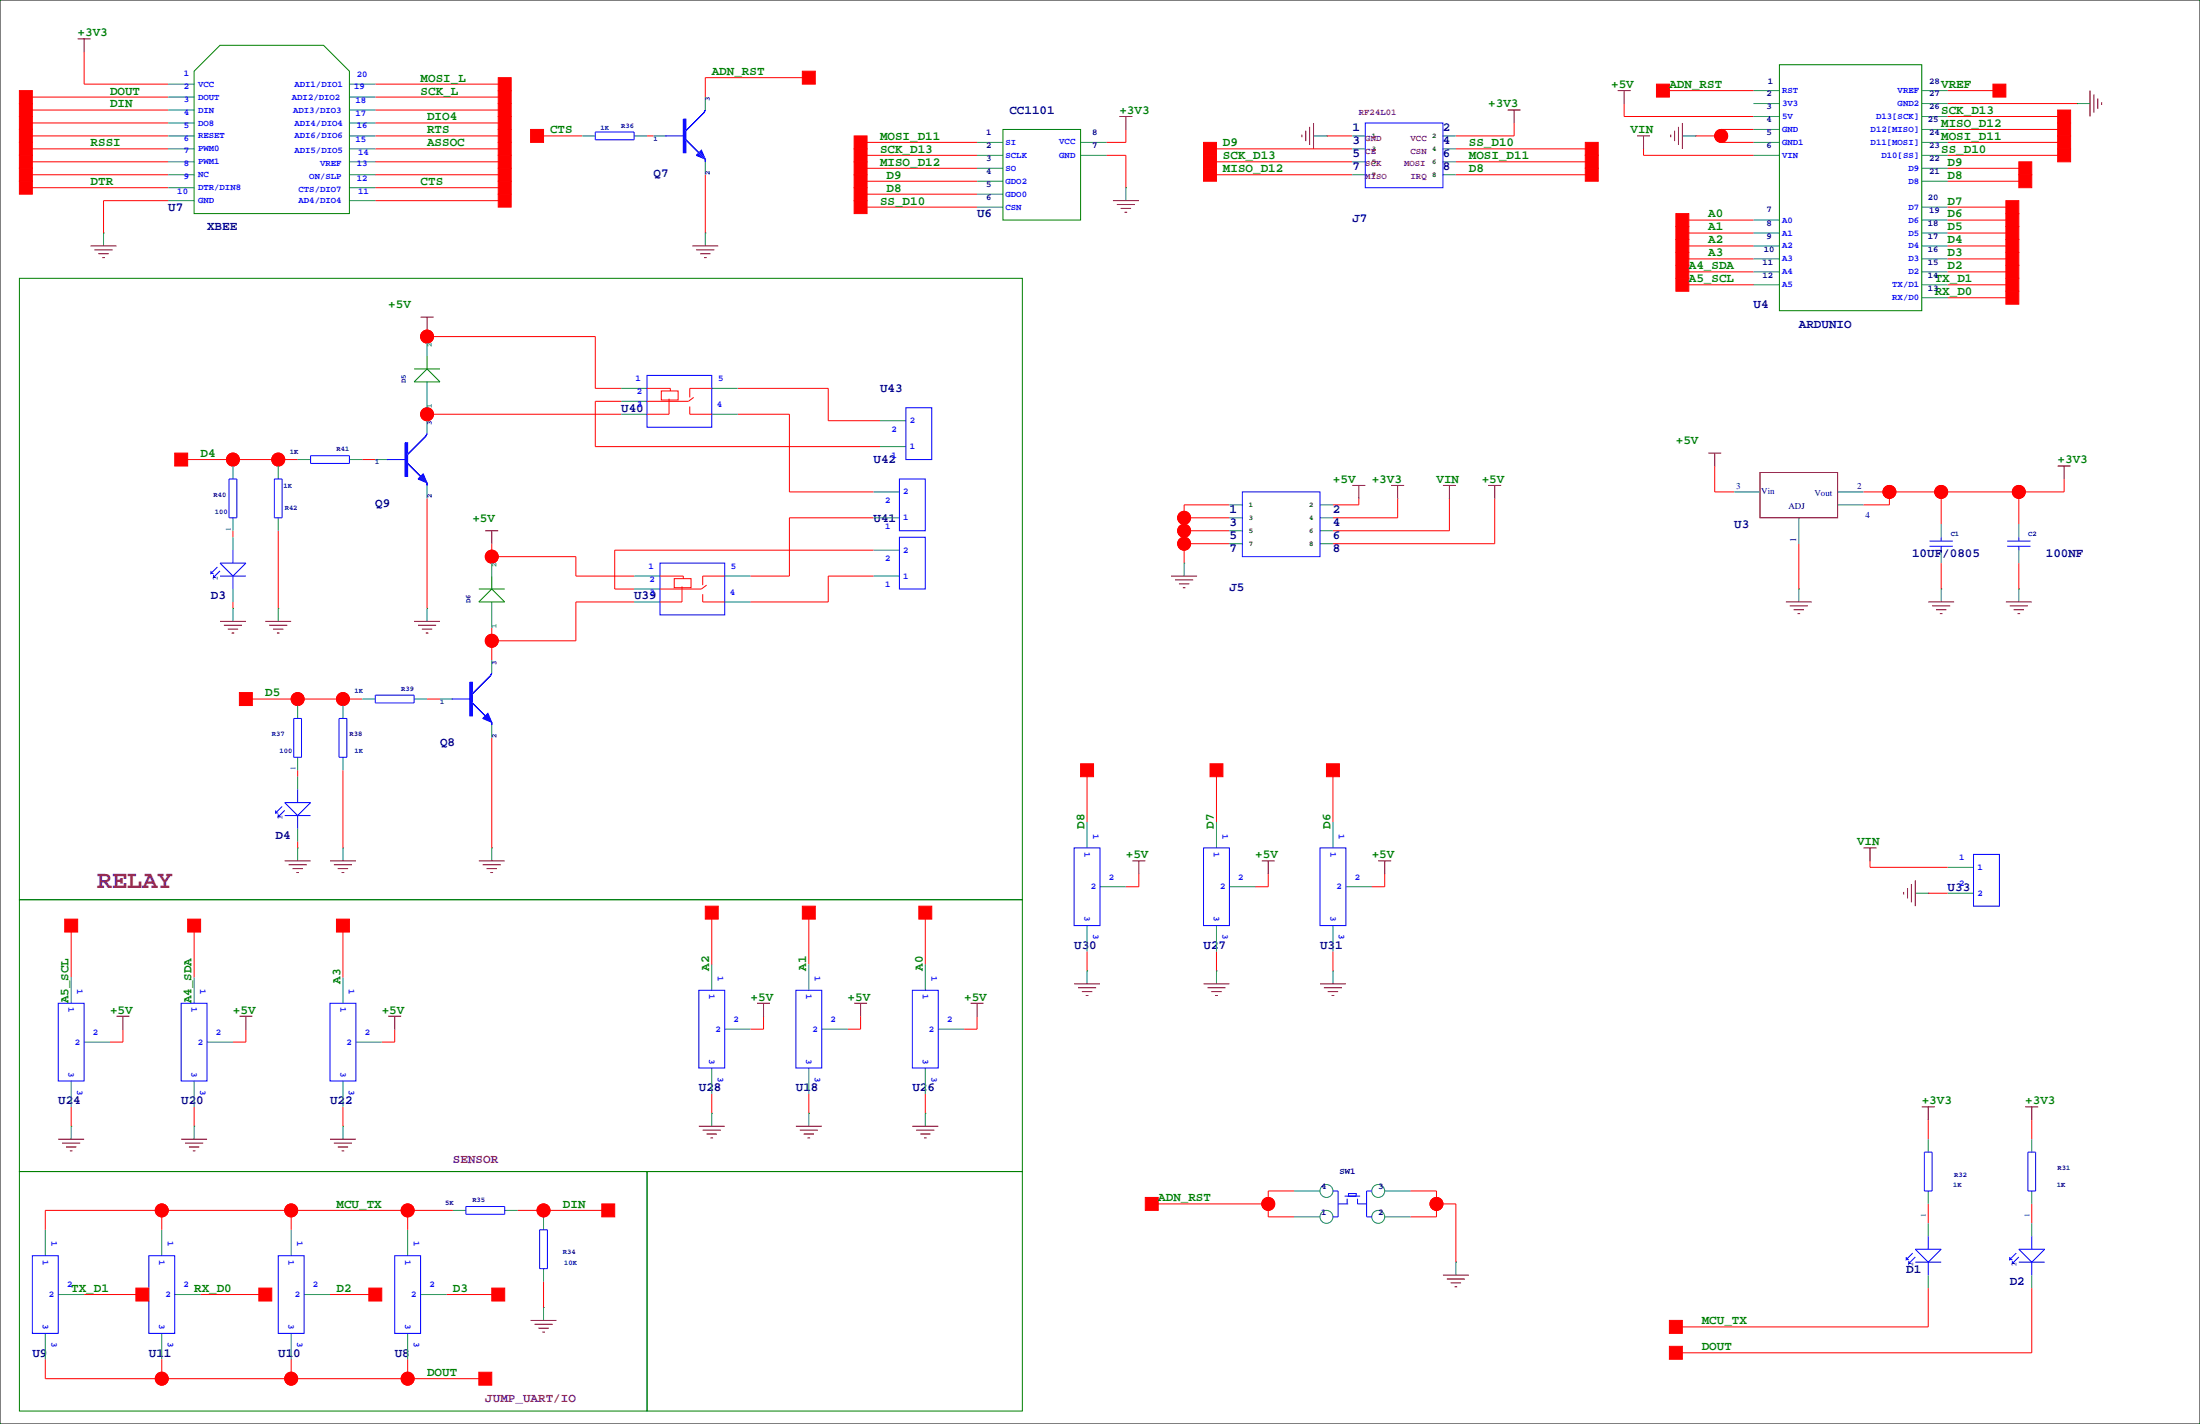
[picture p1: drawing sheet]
<svg xmlns="http://www.w3.org/2000/svg" width="432mm" height="279mm" viewBox="0 0 432 279" stroke-linecap="round" stroke-linejoin="round" font-family="sans-serif">
<path d="M0 0h431.8v279.4h-431.8z" fill="none" stroke="#000" stroke-width=".2"/>
<g fill="none" stroke="#008080" stroke-width=".2">
<path d="M16.5 10.2h.1M33 16.5h5.1M33 19.1h5.1M68.6 16.5h5.1M68.6 19.1h5.1M138.4 19.1v2.5M344.2 17.8h5M377.2 17.8h5.1M33 26.7h5.1M33 21.6h5.1M33 24.1h5.1M33 29.2h5.1"/>
<path d="M33 31.8h5.1M33 34.3h5.1M33 36.8h5.1M33 39.4h5.1M68.6 26.7h5.1M68.6 21.6h5.1M68.6 24.1h5.1M68.6 29.2h5.1M68.6 31.8h5.1M68.6 34.3h5.1M68.6 36.8h5.1M68.6 39.4h5.1"/>
<path d="M114.3 26.7h2.5M124.5 26.7h2.5M128.3 26.7h2.5M138.4 31.8v2.5M191.8 27.9h5M191.8 30.5h5M191.8 33h5M191.8 35.6h5M191.8 38.1h5M212.1 27.9h5.1M212.1 30.5h5.1M221 25.4h.1"/>
<path d="M221 36.8v2.6M257.8 26.7h2.5M265.4 26.7h2.6M265.4 29.2h2.6M265.4 31.8h2.6M265.4 34.3h2.6M283.2 26.7h2.6M283.2 29.2h2.6M283.2 31.8h2.6M283.2 34.3h2.6M297.2 24.1h.1M318.8 20.3h.1"/>
<path d="M322.6 29.2h.1M330.2 26.7h2.5M344.2 27.9h5M344.2 30.5h5M344.2 20.3h5M344.2 22.9h5M344.2 25.4h5M377.2 27.9h5.1M377.2 30.5h5.1M377.2 33h5.1M377.2 35.6h5.1M377.2 20.3h5.1"/>
<path d="M377.2 22.9h5.1M377.2 25.4h5.1M407.7 20.3h2.5M20.3 45.7v2.6M138.4 45.7v2.6M191.8 40.6h5M344.2 43.2h5M344.2 45.7h5M344.2 48.3h5M344.2 50.8h5M344.2 53.3h5M344.2 55.9h5"/>
<path d="M377.2 40.6h5.1M377.2 43.2h5.1M377.2 45.7h5.1M377.2 48.3h5.1M377.2 50.8h5.1M377.2 53.3h5.1M377.2 55.9h5.1M377.2 58.4h5.1M83.8 64.8h.1M83.8 67.3v2.5M83.8 74.9v5.1M121.9 76.2h5.1"/>
<path d="M121.9 78.7h5.1M139.7 76.2h5.1M45.7 91.4v2.6M54.6 91.4v2.6M58.4 90.2h2.6M68.6 90.2h2.5M73.7 90.2h2.5M83.8 82.5v2.6M83.8 95.2v2.6M121.9 81.3h5.1M139.7 81.3h5.1M171.4 96.5h5.1"/>
<path d="M172.7 87.6h5.1M172.7 82.5h5.1M241.3 99.1h2.5M259.1 99.1h2.5M266.7 97.8h.1M274.3 97.8h.1M284.5 97.8h.1M293.4 97.8h.1M336.6 91.4h.1M340.4 96.5h5M360.7 96.5h5.1M360.7 99.1h5.1"/>
<path d="M405.1 94h.1M45.7 101.6v2.5M45.7 105.4v2.5M45.7 115.6v2.5M45.7 119.4v2.5M54.6 101.6v2.5M54.6 119.4v2.5M83.8 119.4v2.5M96.5 110.5v2.5M96.5 118.1v5.1M124.5 113h5M124.5 115.6h5"/>
<path d="M124.5 118.1h5M142.2 113h5.1M142.2 118.1h5.1M171.4 113h5.1M171.4 107.9h5.1M171.4 101.6h5.1M232.4 110.5v2.5M241.3 101.6h2.5M241.3 104.1h2.5M241.3 106.7h2.5M259.1 101.6h2.5M259.1 104.1h2.5"/>
<path d="M259.1 106.7h2.5M353.1 101.6v5.1M353.1 115.6v2.5M381 102.9v2.5M381 107.9v2.6M381 115.6v2.5M396.2 102.9v2.5M396.2 107.9v2.6M396.2 115.6v2.5M58.4 138.4v2.6M67.3 138.4v2.6M71.1 137.2h2.6"/>
<path d="M81.3 137.2h2.5M86.4 137.2h2.5M96.5 129.5v2.6M58.4 148.6v2.5M58.4 152.4v2.5M67.3 148.6v2.5M96.5 142.2v2.6M58.4 162.6v2.5M58.4 166.4v2.5M67.3 166.4v2.5M96.5 166.4v2.5M213.4 161.3v5.1"/>
<path d="M215.9 174h5.1M223.5 171.4h.1M238.8 161.3v5.1M241.3 174h5.1M248.9 171.4h.1M261.6 161.3v5.1M264.2 174h5M271.8 171.4h.1M367 168.9h.1M375.9 175.3h2.6M382.3 170.2h5M382.3 175.3h5"/>
<path d="M14 191.8v5M38.1 191.8v5M67.3 191.8v5M139.7 189.2v5.1M149.9 199.4h.1M158.7 189.2v5.1M168.9 199.4h.1M181.6 189.2v5.1M191.8 199.4h.1M213.4 181.6v5.1M213.4 190.5v2.5M238.8 181.6v5.1"/>
<path d="M238.8 190.5v2.5M261.6 181.6v5.1M261.6 190.5v2.5M14 212.1v5.1M16.5 204.5h5.1M24.1 201.9h.1M38.1 212.1v5.1M40.6 204.5h5.1M48.3 201.9h.1M67.3 212.1v5.1M69.8 204.5h5.1M77.5 201.9h.1"/>
<path d="M139.7 209.5v5.1M139.7 218.4v2.6M142.2 201.9h5.1M158.7 209.5v5.1M158.7 218.4v2.6M161.3 201.9h5.1M181.6 209.5v5.1M181.6 218.4v2.6M184.1 201.9h5.1M378.5 219.7h.1M398.8 219.7h.1M14 221v2.5"/>
<path d="M38.1 221v2.5M67.3 221v2.5M88.9 237.5h2.5M99.1 237.5h2.5M106.7 238.8v2.5M254 238.8h5.1M254 233.7h5.1M271.8 238.8h5.1M271.8 233.7h5.1M378.5 223.5v2.6M378.5 233.7v2.5M398.8 223.5v2.6"/>
<path d="M398.8 233.7v2.5M8.9 241.3v5.1M11.4 254h5.1M31.7 241.3v5.1M34.3 254h5.1M57.1 241.3v5.1M59.7 254h5.1M80 241.3v5.1M82.5 254h5.1M106.7 248.9v2.6M106.7 256.5v2.6M285.8 247.6v2.6"/>
<path d="M378.5 240v2.6M378.5 250.2v2.5M398.8 240v2.6M398.8 250.2v2.5M8.9 261.6v5.1M31.7 261.6v5.1M57.1 261.6v5.1M80 261.6v5.1"/>
<circle cx="96.5" cy="106.7" r="0"/>
<circle cx="260.3" cy="238.8" r="1.27"/>
<circle cx="260.3" cy="233.7" r="1.27"/>
<circle cx="270.5" cy="238.8" r="1.27"/>
<circle cx="270.5" cy="233.7" r="1.27"/>
</g>
<g fill="none" stroke="#800000" stroke-width=".2">
<path d="M15.2 7.6h2.6M16.5 7.6v2.6M317.5 17.8h2.5M318.8 17.8v2.5M410.2 17.8v5.1M411 18.5v3.6M411.7 19.3v2M218.4 39.4h5.1M219.7 22.9h2.5M221 22.9v2.5M255.5 26.4v.5M256.3 25.7v2"/>
<path d="M257 24.9v3.5M257.8 24.1v5.1M295.9 21.6h2.5M297.2 21.6v2.5M321.3 26.7h2.5M322.6 26.7v2.5M327.9 26.4v.5M328.7 25.7v2M329.4 24.9v3.5M330.2 24.1v5.1M412.5 20.1v.5M17.8 48.3h5.1"/>
<path d="M18.5 49h3.6M19.3 49.8h2M20.1 50.5h.5M135.9 48.3h5.1M136.7 49h3.5M137.4 49.8h2M138.2 50.5h.5M219.2 40.1h3.6M220 40.9h2M220.7 41.7h.5M82.5 62.2h2.6M83.8 62.2v2.6"/>
<path d="M265.4 95.2h2.6M266.7 95.2v2.6M273 95.2h2.6M274.3 95.2v2.6M283.2 95.2h2.6M284.5 95.2v2.6M292.1 95.2h2.5M293.4 95.2v2.6M335.3 88.9h2.5M336.5 88.9v2.5M345.4 92.7h15.3v8.9h-15.3zM403.9 91.4h2.5"/>
<path d="M405.1 91.4v2.6M95.2 104.1h2.6M96.5 104.1v2.6M229.9 113h5M230.6 113.8h3.6M231.4 114.6h2M232.2 115.3h.5M350.5 118.1h5.1M351.3 118.9h3.5M352 119.6h2.1M378.5 118.1h5M379.2 118.9h3.6"/>
<path d="M380 119.6h2M393.7 118.1h5.1M394.5 118.9h3.5M395.2 119.6h2.1M43.2 121.9h5.1M43.9 122.7h3.6M44.7 123.4h2M45.5 124.2h.5M52.1 121.9h5M52.8 122.7h3.6M53.6 123.4h2M54.4 124.2h.5"/>
<path d="M81.3 121.9h5.1M82 122.7h3.6M82.8 123.4h2M83.6 124.2h.5M352.8 120.4h.5M380.7 120.4h.6M396 120.4h.5M55.9 168.9h5.1M56.6 169.7h3.6M57.4 170.4h2M58.2 171.2h.5M64.8 168.9h5"/>
<path d="M65.5 169.7h3.6M66.3 170.4h2M67.1 171.2h.5M94 168.9h5.1M94.7 169.7h3.6M95.5 170.4h2M96.3 171.2h.5M222.2 168.9h2.6M223.5 168.9v2.5M247.6 168.9h2.6M248.9 168.9v2.5M270.5 168.9h2.5"/>
<path d="M271.8 168.9v2.5M365.8 166.4h2.5M367 166.4v2.5M373.6 175v.5M374.4 174.2v2.1M375.2 173.5v3.5M375.9 172.7v5.1M22.9 199.4h2.5M24.1 199.4v2.5M47 199.4h2.5M48.3 199.4v2.5M76.2 199.4h2.5"/>
<path d="M77.5 199.4v2.5M148.6 196.8h2.5M149.9 196.8v2.6M167.6 196.8h2.6M168.9 196.8v2.6M190.5 196.8h2.5M191.8 196.8v2.6M210.8 193h5.1M211.6 193.8h3.5M212.3 194.6h2.1M213.1 195.3h.5M236.2 193h5.1"/>
<path d="M237 193.8h3.5M237.7 194.6h2.1M238.5 195.3h.5M259.1 193h5.1M259.8 193.8h3.6M260.6 194.6h2M261.4 195.3h.5M377.2 217.2h2.5M378.5 217.2v2.5M397.5 217.2h2.5M398.8 217.2v2.5M11.4 223.5h5.1"/>
<path d="M12.2 224.3h3.5M13 225h2M13.7 225.8h.5M35.6 223.5h5M36.3 224.3h3.6M37.1 225h2M37.8 225.8h.6M64.8 223.5h5M65.5 224.3h3.6M66.3 225h2M67.1 225.8h.5M137.2 221h5"/>
<path d="M137.9 221.7h3.6M138.7 222.5h2M139.4 223.3h.6M156.2 221h5.1M157 221.7h3.5M157.7 222.5h2.1M158.5 223.3h.5M179.1 221h5M179.8 221.7h3.6M180.6 222.5h2M181.4 223.3h.5M104.1 259.1h5.1"/>
<path d="M104.9 259.8h3.6M283.2 250.2h5.1M284 251h3.5M284.7 251.7h2.1M285.5 252.5h.5M105.7 260.6h2M106.4 261.4h.5"/>
</g>
<g fill="none" stroke="#008000" stroke-width=".2">
<path d="M38.1 14l5.1-5.1h20.3l5.1 5.1v27.9h-30.5zM349.2 12.7h28v48.3h-28zM196.8 25.4h15.3v17.8h-15.3zM221 36.8h.1M260.3 26.7h.1M332.7 26.7h.1M407.7 20.3h.1M3.8 54.6h196.9v121.9h-196.9zM20.3 45.7h.1M138.4 45.7h.1M81.3 74.9l2.5-2.5 2.6 2.5zM81.3 72.4h5.1"/>
<path d="M83.8 69.8v2.6M45.7 119.4h.1M54.6 119.4h.1M83.8 119.4h.1M94 118.1l2.5-2.5 2.6 2.5zM94 115.6h5.1M96.5 113v2.6M232.4 110.5h.1M353.1 115.6h.1M381 115.6h.1M396.2 115.6h.1M3.8 176.5h196.9v53.4h-196.9z"/>
<path d="M58.4 166.4h.1M67.3 166.4h.1M96.5 166.4h.1M378.5 175.3h.1M213.4 190.5h.1M238.8 190.5h.1M261.6 190.5h.1M139.7 218.4h.1M158.7 218.4h.1M181.6 218.4h.1M3.8 229.9h123.2v47h-123.2zM14 221h.1"/>
<path d="M38.1 221h.1M67.3 221h.1M127 229.9h73.7v47h-73.7zM106.7 256.5h.1M285.8 247.6h.1"/>
</g>
<g fill="none" stroke="#f00" stroke-width=".2">
<path d="M5.1 19.1h27.9M16.5 10.2v6.3h16.5M73.7 19.1h25.4M73.7 16.5h25.4M158.7 15.2h-20.3v3.9M326.4 17.8h17.8M382.3 17.8h10.1M5.1 26.7h27.9M5.1 34.3h27.9M5.1 31.8h27.9M5.1 24.1h27.9M5.1 21.6h27.9"/>
<path d="M5.1 29.2h27.9M5.1 36.8h27.9M33 39.4h-12.7v6.3M73.7 26.7h25.4M73.7 34.3h25.4M73.7 31.8h25.4M73.7 24.1h25.4M73.7 39.4h25.4M73.7 21.6h25.4M73.7 29.2h25.4M73.7 36.8h25.4M105.4 26.7h8.9"/>
<path d="M127 26.7h1.3M138.4 34.3v11.4M168.9 30.5h22.9M168.9 27.9h22.9M168.9 33h22.9M168.9 38.1h22.9M168.9 35.6h22.9M217.2 30.5h3.8v6.3M221 25.4v2.5h-3.8M237.5 34.3h27.9M237.5 31.8h27.9M237.5 29.2h27.9"/>
<path d="M260.3 26.7h5.1M285.8 34.3h26.6M285.8 31.8h26.6M285.8 29.2h26.6M297.2 24.1v2.6h-11.4M318.8 20.3v2.6h25.4M322.6 29.2v1.3h21.6M332.7 26.7h5.1M344.2 25.4h-6.4v2.5h6.4M382.3 30.5h22.8M382.3 27.9h22.8M382.3 22.9h22.8"/>
<path d="M382.3 25.4h22.8M382.3 20.3h25.4M382.3 33h15.2M382.3 35.6h15.2M168.9 40.6h22.9M330.2 50.8h14M330.2 43.2h14M330.2 45.7h14M330.2 48.3h14M330.2 53.3h14M330.2 55.9h14M382.3 50.8h12.7"/>
<path d="M382.3 40.6h12.7M382.3 43.2h12.7M382.3 45.7h12.7M382.3 48.3h12.7M382.3 53.3h12.7M382.3 58.4h12.7M382.3 55.9h12.7M83.8 64.8v2.5M83.8 66h33v10.2h5.1M121.9 78.7h-5.1v8.9h55.9M127 76.2h4.6v.5M129.8 76.7h3.3v1.8h-3.3z"/>
<path d="M131.3 78.2v3.1h-4.3M135.4 79.8v1.5h4.3M136.1 78l-1 .7h-8.1M139.7 76.2h-4.3v1.8M144.8 76.2h17.8v6.3h10.1M35.6 90.2h22.8M45.7 90.2v1.2M54.6 90.2v1.2M71.1 90.2h2.6M83.8 80v2.5M83.8 97.8v21.6M83.8 81.3h38.1"/>
<path d="M144.8 81.3h10.1v15.2h16.5M241.3 99.1h-8.9v11.4M266.7 97.8v1.3h-5.1M274.3 97.8v3.8h-12.7M284.5 97.8v6.3h-22.9M293.4 97.8v8.9h-31.8M336.5 91.4v5.1h3.9M370.8 96.5v2.6h-5M381 96.5v6.4M396.2 96.5v6.4M405.1 94v2.5h-39.3M45.7 104.1v1.3"/>
<path d="M45.7 118.1v1.3M54.6 104.1v15.3M96.5 106.7v3.8M96.5 109.2h16.5v3.8h11.5M124.5 118.1h-11.5v7.6h-16.5M129.5 113h4.6v.5M132.3 113.5h3.3v1.8h-3.3zM133.9 115.1v3h-4.4M137.9 116.6v1.5h4.3M138.7 114.8l-1 .8h-8.2M142.2 113h-4.3v1.8M171.4 101.6h-16.5v11.4h-7.6"/>
<path d="M171.4 113h-8.8v5.1h-15.3M171.4 107.9h-50.8v7.7h3.9M232.4 101.6h8.9M232.4 106.7h8.9M232.4 104.1h8.9M353.1 106.7v8.9M381 110.5v5.1M396.2 110.5v5.1M48.3 137.2h22.8M58.4 137.2v1.2M67.3 137.2v1.2M83.8 137.2h2.6"/>
<path d="M96.5 123.2v6.3M58.4 151.1v1.3M67.3 151.1v15.3M96.5 144.8v21.6M213.4 151.1v10.2M238.8 151.1v10.2M261.6 151.1v10.2M58.4 165.1v1.3M139.7 179.1v10.1M158.7 179.1v10.1M181.6 179.1v10.1M223.5 171.4v2.6h-2.5"/>
<path d="M248.9 171.4v2.6h-2.5M271.8 171.4v2.6h-2.6M367 168.9v1.3h15.3M378.5 175.3h3.8M14 181.6v10.2M38.1 181.6v10.2M67.3 181.6v10.2M149.9 199.4v2.5h-2.6M168.9 199.4v2.5h-2.5M191.8 199.4v2.5h-2.6M213.4 186.7v3.8M238.8 186.7v3.8"/>
<path d="M261.6 186.7v3.8M14 217.2v3.8M24.1 201.9v2.6h-2.5M38.1 217.2v3.8M48.3 201.9v2.6h-2.6M67.3 217.2v3.8M77.5 201.9v2.6h-2.6M139.7 214.6v3.8M158.7 214.6v3.8M181.6 214.6v3.8M378.5 219.7v3.8M398.8 219.7v3.8"/>
<path d="M31.7 237.5v3.8M57.1 237.5v3.8M80 237.5v3.8M88.9 237.5h-80v3.8M101.6 237.5h17.8M106.7 237.5v1.3M226.1 236.2h22.8M254 233.7h-5.1v5.1h5.1M276.9 233.7h5v5.1h-5M281.9 236.2h3.9v11.4M378.5 236.2v3.8M398.8 236.2v3.8"/>
<path d="M16.5 254h11.4M39.4 254h12.7M64.8 254h8.9M87.6 254h10.2M106.7 251.5v5M378.5 252.7v7.6h-49.6M398.8 252.7v12.7h-69.9M8.9 266.7v3.8h86.3M31.7 266.7v3.8M57.1 266.7v3.8M80 266.7v3.8"/>
<circle cx="337.8" cy="26.7" r="1.27"/>
<circle cx="83.8" cy="66" r="1.27"/>
<circle cx="45.7" cy="90.2" r="1.27"/>
<circle cx="54.6" cy="90.2" r="1.27"/>
<circle cx="83.8" cy="81.3" r="1.27"/>
<circle cx="370.8" cy="96.5" r="1.27"/>
<circle cx="381" cy="96.5" r="1.27"/>
<circle cx="396.2" cy="96.5" r="1.27"/>
<circle cx="96.5" cy="109.2" r="1.27"/>
<circle cx="232.4" cy="106.7" r="1.27"/>
<circle cx="232.4" cy="101.6" r="1.27"/>
<circle cx="232.4" cy="104.1" r="1.27"/>
<circle cx="58.4" cy="137.2" r="1.27"/>
<circle cx="67.3" cy="137.2" r="1.27"/>
<circle cx="96.5" cy="125.7" r="1.27"/>
<circle cx="31.7" cy="237.5" r="1.27"/>
<circle cx="57.1" cy="237.5" r="1.27"/>
<circle cx="80" cy="237.5" r="1.27"/>
<circle cx="106.7" cy="237.5" r="1.27"/>
<circle cx="248.9" cy="236.2" r="1.27"/>
<circle cx="281.9" cy="236.2" r="1.27"/>
<circle cx="31.7" cy="270.5" r="1.27"/>
<circle cx="57.1" cy="270.5" r="1.27"/>
<circle cx="80" cy="270.5" r="1.27"/>
</g>
<g fill="#f00" stroke="#f00" stroke-width=".2">
<path d="M47 135.9h2.5v2.5h-2.5z" fill-rule="evenodd"/>
<path d="M34.3 88.9h2.5v2.5h-2.5z" fill-rule="evenodd"/>
<path d="M157.5 177.8h2.5v2.5h-2.5z" fill-rule="evenodd"/>
<path d="M180.3 177.8h2.6v2.5h-2.6z" fill-rule="evenodd"/>
<path d="M138.4 177.8h2.6v2.5h-2.6z" fill-rule="evenodd"/>
<path d="M12.7 180.3h2.5v2.6h-2.5z" fill-rule="evenodd"/>
<path d="M66 180.3h2.6v2.6h-2.6z" fill-rule="evenodd"/>
<path d="M96.5 252.7h2.6v2.6h-2.6z" fill-rule="evenodd"/>
<path d="M3.8 33h2.5v2.6h-2.5z" fill-rule="evenodd"/>
<path d="M3.8 30.5h2.5v2.5h-2.5z" fill-rule="evenodd"/>
<path d="M3.8 22.9h2.5v2.5h-2.5z" fill-rule="evenodd"/>
<path d="M97.8 30.5h2.5v2.5h-2.5z" fill-rule="evenodd"/>
<path d="M97.8 38.1h2.5v2.5h-2.5z" fill-rule="evenodd"/>
<path d="M391.2 16.5h2.5v2.6h-2.5z" fill-rule="evenodd"/>
<path d="M393.7 49.5h2.5v2.6h-2.5z" fill-rule="evenodd"/>
<path d="M393.7 39.4h2.5v2.5h-2.5z" fill-rule="evenodd"/>
<path d="M393.7 41.9h2.5v2.5h-2.5z" fill-rule="evenodd"/>
<path d="M393.7 44.4h2.5v2.6h-2.5z" fill-rule="evenodd"/>
<path d="M393.7 47h2.5v2.5h-2.5z" fill-rule="evenodd"/>
<path d="M97.8 17.8h2.5v2.5h-2.5z" fill-rule="evenodd"/>
<path d="M97.8 15.2h2.5v2.6h-2.5z" fill-rule="evenodd"/>
<path d="M327.7 259.1h2.5v2.5h-2.5z" fill-rule="evenodd"/>
<path d="M97.8 20.3h2.5v2.6h-2.5z" fill-rule="evenodd"/>
<path d="M327.7 264.2h2.5v2.5h-2.5z" fill-rule="evenodd"/>
<path d="M97.8 27.9h2.5v2.6h-2.5z" fill-rule="evenodd"/>
<path d="M3.8 27.9h2.5v2.6h-2.5z" fill-rule="evenodd"/>
<path d="M3.8 25.4h2.5v2.5h-2.5z" fill-rule="evenodd"/>
<path d="M224.8 234.9h2.5v2.6h-2.5z" fill-rule="evenodd"/>
<path d="M97.8 33h2.5v2.6h-2.5z" fill-rule="evenodd"/>
<path d="M97.8 35.6h2.5v2.5h-2.5z" fill-rule="evenodd"/>
<path d="M97.8 25.4h2.5v2.5h-2.5z" fill-rule="evenodd"/>
<path d="M3.8 35.6h2.5v2.5h-2.5z" fill-rule="evenodd"/>
<path d="M97.8 22.9h2.5v2.5h-2.5z" fill-rule="evenodd"/>
<path d="M3.8 17.8h2.5v2.5h-2.5z" fill-rule="evenodd"/>
<path d="M3.8 20.3h2.5v2.6h-2.5z" fill-rule="evenodd"/>
<path d="M393.7 52.1h2.5v2.5h-2.5z" fill-rule="evenodd"/>
<path d="M118.1 236.2h2.5v2.6h-2.5z" fill-rule="evenodd"/>
<path d="M325.1 16.5h2.6v2.6h-2.6z" fill-rule="evenodd"/>
<path d="M72.4 252.7h2.5v2.6h-2.5z" fill-rule="evenodd"/>
<path d="M94 269.2h2.5v2.6h-2.5z" fill-rule="evenodd"/>
<path d="M212.1 149.9h2.5v2.5h-2.5z" fill-rule="evenodd"/>
<path d="M260.3 149.9h2.6v2.5h-2.6z" fill-rule="evenodd"/>
<path d="M237.5 149.9h2.5v2.5h-2.5z" fill-rule="evenodd"/>
<path d="M157.5 14h2.5v2.5h-2.5z" fill-rule="evenodd"/>
<path d="M104.1 25.4h2.6v2.5h-2.6z" fill-rule="evenodd"/>
<path d="M328.9 49.5h2.6v2.6h-2.6z" fill-rule="evenodd"/>
<path d="M328.9 47h2.6v2.5h-2.6z" fill-rule="evenodd"/>
<path d="M328.9 44.4h2.6v2.6h-2.6z" fill-rule="evenodd"/>
<path d="M328.9 41.9h2.6v2.5h-2.6z" fill-rule="evenodd"/>
<path d="M393.7 57.2h2.5v2.5h-2.5z" fill-rule="evenodd"/>
<path d="M393.7 54.6h2.5v2.6h-2.5z" fill-rule="evenodd"/>
<path d="M26.7 252.7h2.5v2.6h-2.5z" fill-rule="evenodd"/>
<path d="M50.8 252.7h2.5v2.6h-2.5z" fill-rule="evenodd"/>
<path d="M36.8 180.3h2.6v2.6h-2.6z" fill-rule="evenodd"/>
<path d="M167.6 26.7h2.6v2.5h-2.6z" fill-rule="evenodd"/>
<path d="M167.6 31.8h2.6v2.5h-2.6z" fill-rule="evenodd"/>
<path d="M167.6 29.2h2.6v2.6h-2.6z" fill-rule="evenodd"/>
<path d="M167.6 39.4h2.6v2.5h-2.6z" fill-rule="evenodd"/>
<path d="M167.6 36.8h2.6v2.6h-2.6z" fill-rule="evenodd"/>
<path d="M167.6 34.3h2.6v2.5h-2.6z" fill-rule="evenodd"/>
<path d="M328.9 52.1h2.6v2.5h-2.6z" fill-rule="evenodd"/>
<path d="M328.9 54.6h2.6v2.6h-2.6z" fill-rule="evenodd"/>
<path d="M396.2 31.8h2.6v2.5h-2.6z" fill-rule="evenodd"/>
<path d="M396.2 34.3h2.6v2.5h-2.6z" fill-rule="evenodd"/>
<path d="M403.9 29.2h2.5v2.6h-2.5z" fill-rule="evenodd"/>
<path d="M403.9 26.7h2.5v2.5h-2.5z" fill-rule="evenodd"/>
<path d="M403.9 24.1h2.5v2.6h-2.5z" fill-rule="evenodd"/>
<path d="M403.9 21.6h2.5v2.5h-2.5z" fill-rule="evenodd"/>
<path d="M236.2 33h2.6v2.6h-2.6z" fill-rule="evenodd"/>
<path d="M236.2 30.5h2.6v2.5h-2.6z" fill-rule="evenodd"/>
<path d="M236.2 27.9h2.6v2.6h-2.6z" fill-rule="evenodd"/>
<path d="M311.1 27.9h2.6v2.6h-2.6z" fill-rule="evenodd"/>
<path d="M311.1 30.5h2.6v2.5h-2.6z" fill-rule="evenodd"/>
<path d="M311.1 33h2.6v2.6h-2.6z" fill-rule="evenodd"/>
<circle cx="58.4" cy="137.2" r="1.27"/>
<circle cx="67.3" cy="137.2" r="1.27"/>
<circle cx="54.6" cy="90.2" r="1.27"/>
<circle cx="45.7" cy="90.2" r="1.27"/>
<circle cx="396.2" cy="96.5" r="1.27"/>
<circle cx="381" cy="96.5" r="1.27"/>
<circle cx="370.8" cy="96.5" r="1.27"/>
<circle cx="337.8" cy="26.7" r="1.27"/>
<circle cx="232.4" cy="104.1" r="1.27"/>
<circle cx="232.4" cy="106.7" r="1.27"/>
<circle cx="232.4" cy="101.6" r="1.27"/>
<circle cx="248.9" cy="236.2" r="1.27"/>
<circle cx="281.9" cy="236.2" r="1.27"/>
<circle cx="106.7" cy="237.5" r="1.27"/>
<circle cx="80" cy="270.5" r="1.27"/>
<circle cx="57.1" cy="270.5" r="1.27"/>
<circle cx="31.7" cy="270.5" r="1.27"/>
<circle cx="80" cy="237.5" r="1.27"/>
<circle cx="57.1" cy="237.5" r="1.27"/>
<circle cx="31.7" cy="237.5" r="1.27"/>
<circle cx="96.5" cy="125.7" r="1.27"/>
<circle cx="96.5" cy="109.2" r="1.27"/>
<circle cx="83.8" cy="66" r="1.27"/>
<circle cx="83.8" cy="81.3" r="1.27"/>
</g>
<g fill="none" stroke="#00f" stroke-width=".2">
<path d="M116.8 25.9h7.7v1.5h-7.7zM130.6 26.7h3.5M134.6 25.7l3.6-3.6zM134.6 27.4l3.8 3.8zM138.4 31.2v.6zM138.4 21.6l-.2 .5zM268 24.1h15.2v12.7h-15.2zM127 73.7h12.7v10.1h-12.7zM45 94h1.5v7.6h-1.5zM53.8 94h1.6v7.6h-1.6zM61 89.4h7.6v1.5h-7.6zM75.9 90.2h3.6"/>
<path d="M80 89.2l3.6-3.6zM80 90.9l3.8 3.8zM83.8 94.7v.5zM83.8 85.1l-.2 .5zM176.5 94h5.1v10.1h-5.1zM177.8 80h5.1v10.2h-5.1zM243.8 96.5h15.3v12.7h-15.3zM41.4 112.5h.5M41.9 113.3h.5M42.7 111.3l-1.3 1.2v-.5M43.2 112l-1.3 1.3v-.5M43.2 110.5h5.1l-2.6 2.5z"/>
<path d="M43.2 113h5.1M45.7 107.9v2.6M45.7 113v2.6M129.5 110.5h12.7v10.2h-12.7zM176.5 105.4h5.1v10.2h-5.1zM378.7 106.2h4.6M378.7 107.2h4.6M381 105.4v.8M381 107.2v.7M394 106.2h4.5M394 107.2h4.5M396.2 105.4v.8"/>
<path d="M396.2 107.2v.7M73.7 136.4h7.6v1.5h-7.6zM88.6 137.2h3.6M92.7 137.9l3.8 3.8zM96.3 132.6l-3.6 3.5zM96.5 132.1l-.2 .5zM54.1 159.5h.5M55.4 158.2l-1.3 1.3v-.5M55.9 159l-1.3 1.3v-.5M55.9 157.5h5.1l-2.6 2.5zM57.7 141h1.5v7.6h-1.5zM58.4 154.9v2.6"/>
<path d="M66.5 141h1.6v7.6h-1.6zM96.5 141.7v.5zM54.6 160.3h.5M55.9 160h5.1M58.4 160v2.6M210.8 166.4h5.1v15.2h-5.1zM236.2 166.4h5.1v15.2h-5.1zM259.1 166.4h5.1v15.2h-5.1zM387.3 167.6h5.1v10.2h-5.1zM11.4 196.8h5.1v15.3h-5.1zM35.6 196.8h5v15.3h-5zM64.8 196.8h5v15.3h-5z"/>
<path d="M137.2 194.3h5v15.2h-5zM156.2 194.3h5.1v15.2h-5.1zM179.1 194.3h5v15.2h-5zM91.4 236.7h7.7v1.6h-7.7zM261.6 233.7h1v5.1h-1M262.6 236.2h1.8M263.9 234.7h3.1M264.4 236.2h.1M264.4 235.2v1M264.7 234.2h1.5v.5h-1.5zM266.4 235.2v1h1.8M269.2 233.7h-1v5.1h1"/>
<path d="M377.7 226.1h1.5v7.6h-1.5zM398 226.1h1.5v7.6h-1.5zM6.3 246.4h5.1v15.2h-5.1zM29.2 246.4h5.1v15.2h-5.1zM54.6 246.4h5.1v15.2h-5.1zM77.5 246.4h5v15.2h-5zM105.9 241.3h1.5v7.6h-1.5zM374.1 247.1h.5M374.6 247.9h.6M375.4 245.9l-1.3 1.2v-.5M375.9 246.6l-1.3 1.3v-.5M375.9 245.1h5.1l-2.5 2.5z"/>
<path d="M375.9 247.6h5.1M378.5 242.6v2.5M378.5 247.6v2.6M394.5 247.1h.5M395 247.9h.5M395.7 245.9l-1.2 1.2v-.5M396.2 246.6l-1.2 1.3v-.5M396.2 245.1h5.1l-2.5 2.5zM396.2 247.6h5.1M398.8 242.6v2.5M398.8 247.6v2.6"/>
</g>
<g fill="#00f" stroke="#00f" stroke-width=".2">
<path d="M134.1 23.4h.5v6.6h-.5z" fill-rule="evenodd"/>
<path d="M136.7 30.5l1-1 .7 1.7z" fill-rule="evenodd"/>
<path d="M79.5 86.9h.5v6.6h-.5z" fill-rule="evenodd"/>
<path d="M82 94l1.1-1 .7 1.7z" fill-rule="evenodd"/>
<path d="M92.2 133.9h.5v6.6h-.5z" fill-rule="evenodd"/>
<path d="M94.7 141l1.1-1 .7 1.7z" fill-rule="evenodd"/>
</g>
<g fill="#c0c0c0" stroke="#c0c0c0" stroke-width=".2">
<path d="M138.4 31.2v.6z"/>
<path d="M138.4 21.6l-.2 .5z"/>
<path d="M134.6 25.7l3.6-3.6z"/>
<path d="M134.6 27.4l3.8 3.8z"/>
<path d="M83.8 94.7v.5z"/>
<path d="M83.8 85.1l-.2 .5z"/>
<path d="M80 89.2l3.6-3.6z"/>
<path d="M80 90.9l3.8 3.8z"/>
<path d="M96.5 141.7v.5z"/>
<path d="M96.5 132.1l-.2 .5z"/>
<path d="M96.3 132.6l-3.6 3.5z"/>
<path d="M92.7 137.9l3.8 3.8z"/>
</g>
<text font-size="4.9" fill="#800080" x="19" y="174.3">RELAY</text>
<g font-size="2.5" fill="#008000">
<text x="15.2" y="7.1">+3V3</text>
<text x="82.5" y="16">MOSI_L</text>
<text x="139.7" y="14.7">ADN_RST</text>
<text x="316.2" y="17.3">+5V</text>
<text x="327.7" y="17.3">ADN_RST</text>
<text x="381" y="17.3">VREF</text>
<text x="21.6" y="21.1">DIN</text>
<text x="21.6" y="18.5">DOUT</text>
<text x="82.5" y="18.5">SCK_L</text>
<text x="83.8" y="23.6">DIO4</text>
<text x="219.7" y="22.4">+3V3</text>
<text x="292.1" y="21.1">+3V3</text>
<text x="381" y="22.4">SCK_D13</text>
<text x="17.8" y="28.7">RSSI</text>
<text x="83.8" y="26.2">RTS</text>
<text x="83.8" y="28.7">ASSOC</text>
<text x="107.9" y="26.2">CTS</text>
<text x="172.7" y="30">SCK_D13</text>
<text x="172.7" y="27.4">MOSI_D11</text>
<text x="240" y="28.7">D9</text>
<text x="288.3" y="28.7">SS_D10</text>
<text x="320" y="26.2">VIN</text>
<text x="381" y="24.9">MISO_D12</text>
<text x="381" y="27.4">MOSI_D11</text>
<text x="381" y="30">SS_D10</text>
<text x="172.7" y="32.5">MISO_D12</text>
<text x="174" y="35.1">D9</text>
<text x="240" y="31.2">SCK_D13</text>
<text x="240" y="33.8">MISO_D12</text>
<text x="288.3" y="33.8">D8</text>
<text x="288.3" y="31.2">MOSI_D11</text>
<text x="382.3" y="35.1">D8</text>
<text x="382.3" y="32.5">D9</text>
<text x="17.8" y="36.3">DTR</text>
<text x="82.5" y="36.3">CTS</text>
<text x="172.7" y="40.1">SS_D10</text>
<text x="174" y="37.6">D8</text>
<text x="382.3" y="40.1">D7</text>
<text x="335.3" y="42.7">A0</text>
<text x="335.3" y="45.2">A1</text>
<text x="335.3" y="47.8">A2</text>
<text x="382.3" y="47.8">D4</text>
<text x="382.3" y="45.2">D5</text>
<text x="382.3" y="42.7">D6</text>
<text x="331.5" y="52.8">A4_SDA</text>
<text x="335.3" y="50.3">A3</text>
<text x="382.3" y="52.8">D2</text>
<text x="382.3" y="50.3">D3</text>
<text x="331.5" y="55.4">A5_SCL</text>
<text x="379.7" y="55.4">TX_D1</text>
<text x="379.7" y="57.9">RX_D0</text>
<text x="76.2" y="60.5">+5V</text>
<text x="39.4" y="89.7">D4</text>
<text x="328.9" y="87.1">+5V</text>
<text x="261.6" y="94.7">+5V</text>
<text x="269.2" y="94.7">+3V3</text>
<text x="281.9" y="94.7">VIN</text>
<text x="290.8" y="94.7">+5V</text>
<text x="403.9" y="90.9">+3V3</text>
<text x="92.7" y="102.4">+5V</text>
<text x="52.1" y="136.7">D5</text>
<text x="212.9" y="162.6" transform="rotate(-90 212.9 162.6)">D8</text>
<text x="238.3" y="162.6" transform="rotate(-90 238.3 162.6)">D7</text>
<text x="261.1" y="162.6" transform="rotate(-90 261.1 162.6)">D6</text>
<text x="364.5" y="165.9">VIN</text>
<text x="221" y="168.4">+5V</text>
<text x="246.4" y="168.4">+5V</text>
<text x="269.2" y="168.4">+5V</text>
<text x="139.2" y="190.5" transform="rotate(-90 139.2 190.5)">A2</text>
<text x="158.2" y="190.5" transform="rotate(-90 158.2 190.5)">A1</text>
<text x="181.1" y="190.5" transform="rotate(-90 181.1 190.5)">A0</text>
<text x="13.5" y="196.8" transform="rotate(-90 13.5 196.8)">A5_SCL</text>
<text x="37.6" y="196.8" transform="rotate(-90 37.6 196.8)">A4_SDA</text>
<text x="66.8" y="193" transform="rotate(-90 66.8 193)">A3</text>
<text x="147.3" y="196.3">+5V</text>
<text x="166.4" y="196.3">+5V</text>
<text x="189.2" y="196.3">+5V</text>
<text x="21.6" y="198.9">+5V</text>
<text x="45.7" y="198.9">+5V</text>
<text x="74.9" y="198.9">+5V</text>
<text x="377.2" y="216.7">+3V3</text>
<text x="397.5" y="216.7">+3V3</text>
<text x="66" y="237">MCU_TX</text>
<text x="110.5" y="237">DIN</text>
<text x="227.3" y="235.7">ADN_RST</text>
<text x="14" y="253.5">TX_D1</text>
<text x="38.1" y="253.5">RX_D0</text>
<text x="66" y="253.5">D2</text>
<text x="88.9" y="253.5">D3</text>
<text x="334" y="259.8">MCU_TX</text>
<text x="334" y="264.9">DOUT</text>
<text x="83.8" y="270">DOUT</text>
</g>
<g font-size="2.5" fill="#000080">
<text x="198.1" y="22.4">CC1101</text>
<text x="265.4" y="25.7">1</text>
<text x="265.4" y="28.3">3</text>
<text x="283.2" y="25.7">2</text>
<text x="283.2" y="28.3">4</text>
<text x="128.3" y="34.6">Q7</text>
<text x="265.4" y="30.8">5</text>
<text x="265.4" y="33.4">7</text>
<text x="283.2" y="30.8">6</text>
<text x="283.2" y="33.4">8</text>
<text x="33" y="41.4">U7</text>
<text x="40.6" y="45.2">XBEE</text>
<text x="191.8" y="42.7">U6</text>
<text x="265.4" y="43.5">J7</text>
<text x="344.2" y="60.5">U4</text>
<text x="353.1" y="64.3">ARDUNIO</text>
<text x="172.7" y="77">U43</text>
<text x="121.9" y="80.8">U40</text>
<text x="171.4" y="90.9">U42</text>
<text x="73.7" y="99.4">Q9</text>
<text x="241.3" y="100.7">1</text>
<text x="261.6" y="100.7">2</text>
<text x="171.4" y="102.4">U41</text>
<text x="241.3" y="103.2">3</text>
<text x="241.3" y="105.8">5</text>
<text x="261.6" y="103.2">4</text>
<text x="261.6" y="105.8">6</text>
<text x="340.4" y="103.6">U3</text>
<text x="241.3" y="108.3">7</text>
<text x="261.6" y="108.3">8</text>
<text x="375.3" y="109.3">10UF/0805</text>
<text x="401.5" y="109.3">100NF</text>
<text x="41.4" y="117.6">D3</text>
<text x="124.5" y="117.6">U39</text>
<text x="241.3" y="115.9">J5</text>
<text x="86.4" y="146.4">Q8</text>
<text x="54.1" y="164.6">D4</text>
<text x="382.3" y="174.8">U33</text>
<text x="210.8" y="186.2">U30</text>
<text x="236.2" y="186.2">U27</text>
<text x="259.1" y="186.2">U31</text>
<text x="137.2" y="214.1">U28</text>
<text x="156.2" y="214.1">U18</text>
<text x="179.1" y="214.1">U26</text>
<text x="11.4" y="216.7">U24</text>
<text x="35.6" y="216.7">U20</text>
<text x="64.8" y="216.7">U22</text>
<text x="374.1" y="249.7">D1</text>
<text x="394.5" y="252.2">D2</text>
<text x="6.3" y="266.2">U9</text>
<text x="29.2" y="266.2">U11</text>
<text x="54.6" y="266.2">U10</text>
<text x="77.5" y="266.2">U8</text>
</g>
<g font-size="2.5" fill="#800080">
<text x="88.9" y="228.1">SENSOR</text>
<text x="95.2" y="275.1">JUMP_UART/IO</text>
</g>
<g font-size="1.8" fill="#00f">
<text x="36.1" y="14.9">1</text>
<text x="36.1" y="17.4">2</text>
<text x="38.9" y="17">VCC</text>
<text x="57.8" y="17">ADI1/DIO1</text>
<text x="69.5" y="17.4">19</text>
<text x="70" y="15.1">20</text>
<text x="36.1" y="19.9">3</text>
<text x="36.1" y="22.5">4</text>
<text x="38.9" y="19.5">DOUT</text>
<text x="38.9" y="22.1">DIN</text>
<text x="57.3" y="19.5">ADI2/DIO2</text>
<text x="57.5" y="22.1">ADI3/DIO3</text>
<text x="69.8" y="20.2">18</text>
<text x="69.8" y="22.7">17</text>
<text x="349.8" y="18.3">RST</text>
<text x="349.8" y="20.8">3V3</text>
<text x="349.8" y="23.4">5V</text>
<text x="368.2" y="23.4">D13[SCK]</text>
<text x="372.4" y="20.8">GND2</text>
<text x="372.4" y="18.3">VREF</text>
<text x="36.1" y="25">5</text>
<text x="36.1" y="27.6">6</text>
<text x="38.9" y="24.6">DO8</text>
<text x="38.9" y="27.2">RESET</text>
<text x="38.9" y="29.7">PWM0</text>
<text x="57.8" y="24.6">ADI4/DIO4</text>
<text x="57.8" y="27.2">ADI6/DIO6</text>
<text x="57.8" y="30">ADI5/DIO5</text>
<text x="69.8" y="27.8">15</text>
<text x="70" y="25">16</text>
<text x="197.4" y="28.4">SI</text>
<text x="207.9" y="28.2">VCC</text>
<text x="349.8" y="25.9">GND</text>
<text x="349.8" y="28.4">GND1</text>
<text x="367.2" y="25.9">D12[MISO]</text>
<text x="367.2" y="28.4">D11[MOSI]</text>
<text x="36.1" y="30.1">7</text>
<text x="36.1" y="32.6">8</text>
<text x="36.1" y="35.2">9</text>
<text x="38.9" y="32.2">PWM1</text>
<text x="38.9" y="34.8">NC</text>
<text x="60.7" y="35">ON/SLP</text>
<text x="62.8" y="32.5">VREF</text>
<text x="70" y="32.6">13</text>
<text x="70" y="35.4">12</text>
<text x="70.3" y="30.4">14</text>
<text x="197.4" y="31">SCLK</text>
<text x="197.4" y="33.5">SO</text>
<text x="207.9" y="31">GND</text>
<text x="349.8" y="31">VIN</text>
<text x="369.3" y="31">D10[SS]</text>
<text x="374.6" y="33.5">D9</text>
<text x="34.8" y="38">10</text>
<text x="38.9" y="37.3">DTR/DIN8</text>
<text x="38.9" y="39.9">GND</text>
<text x="58.6" y="37.6">CTS/DIO7</text>
<text x="58.6" y="39.9">AD4/DIO4</text>
<text x="70.3" y="38">11</text>
<text x="197.4" y="36.1">GDO2</text>
<text x="197.4" y="38.6">GDO0</text>
<text x="197.4" y="41.1">CSN</text>
<text x="374.6" y="36.1">D8</text>
<text x="374.6" y="41.1">D7</text>
<text x="349.8" y="43.7">A0</text>
<text x="349.8" y="46.2">A1</text>
<text x="374.6" y="43.7">D6</text>
<text x="374.6" y="46.2">D5</text>
<text x="349.8" y="48.8">A2</text>
<text x="349.8" y="51.3">A3</text>
<text x="349.8" y="53.8">A4</text>
<text x="374.6" y="48.8">D4</text>
<text x="374.6" y="51.3">D3</text>
<text x="374.6" y="53.8">D2</text>
<text x="349.8" y="56.4">A5</text>
<text x="371.4" y="56.4">TX/D1</text>
<text x="371.4" y="58.9">RX/D0</text>
<text x="124.7" y="74.8">1</text>
<text x="125" y="77.4">2</text>
<text x="140.9" y="74.8">5</text>
<text x="125" y="79.9">3</text>
<text x="140.7" y="79.9">4</text>
<text x="178.6" y="83">2</text>
<text x="175" y="84.7">2</text>
<text x="175" y="89.8">1</text>
<text x="178.6" y="88.1">1</text>
<text x="173.7" y="98.7">2</text>
<text x="177.3" y="97">2</text>
<text x="173.7" y="103.8">1</text>
<text x="177.3" y="102.1">1</text>
<text x="127.3" y="111.6">1</text>
<text x="143.5" y="111.6">5</text>
<text x="173.7" y="110.1">2</text>
<text x="177.3" y="113.5">1</text>
<text x="177.3" y="108.4">2</text>
<text x="127.5" y="116.7">3</text>
<text x="127.5" y="114.2">2</text>
<text x="143.2" y="116.7">4</text>
<text x="173.7" y="115.2">1</text>
<text x="212.9" y="167.1" transform="rotate(90 212.9 167.1)">1</text>
<text x="214.5" y="163.6" transform="rotate(90 214.5 163.6)">1</text>
<text x="238.3" y="167.1" transform="rotate(90 238.3 167.1)">1</text>
<text x="239.9" y="163.6" transform="rotate(90 239.9 163.6)">1</text>
<text x="261.1" y="167.1" transform="rotate(90 261.1 167.1)">1</text>
<text x="262.8" y="163.6" transform="rotate(90 262.8 163.6)">1</text>
<text x="217.6" y="172.6">2</text>
<text x="243" y="172.6">2</text>
<text x="265.9" y="172.6">2</text>
<text x="384.6" y="173.9">2</text>
<text x="384.6" y="168.8">1</text>
<text x="388.1" y="170.7">1</text>
<text x="212.9" y="179.8" transform="rotate(90 212.9 179.8)">3</text>
<text x="214.1" y="174.5">2</text>
<text x="238.3" y="179.8" transform="rotate(90 238.3 179.8)">3</text>
<text x="239.5" y="174.5">2</text>
<text x="261.1" y="179.8" transform="rotate(90 261.1 179.8)">3</text>
<text x="262.3" y="174.5">2</text>
<text x="388.1" y="175.8">2</text>
<text x="214.5" y="183.3" transform="rotate(90 214.5 183.3)">3</text>
<text x="239.9" y="183.3" transform="rotate(90 239.9 183.3)">3</text>
<text x="262.8" y="183.3" transform="rotate(90 262.8 183.3)">3</text>
<text x="140.9" y="191.5" transform="rotate(90 140.9 191.5)">1</text>
<text x="159.9" y="191.5" transform="rotate(90 159.9 191.5)">1</text>
<text x="182.8" y="191.5" transform="rotate(90 182.8 191.5)">1</text>
<text x="13.5" y="197.6" transform="rotate(90 13.5 197.6)">1</text>
<text x="15.2" y="194.1" transform="rotate(90 15.2 194.1)">1</text>
<text x="37.6" y="197.6" transform="rotate(90 37.6 197.6)">1</text>
<text x="39.3" y="194.1" transform="rotate(90 39.3 194.1)">1</text>
<text x="66.8" y="197.6" transform="rotate(90 66.8 197.6)">1</text>
<text x="68.5" y="194.1" transform="rotate(90 68.5 194.1)">1</text>
<text x="139.2" y="195.1" transform="rotate(90 139.2 195.1)">1</text>
<text x="158.3" y="195.1" transform="rotate(90 158.3 195.1)">1</text>
<text x="181.1" y="195.1" transform="rotate(90 181.1 195.1)">1</text>
<text x="18.2" y="203.1">2</text>
<text x="42.4" y="203.1">2</text>
<text x="71.6" y="203.1">2</text>
<text x="140.4" y="202.4">2</text>
<text x="144" y="200.5">2</text>
<text x="159.5" y="202.4">2</text>
<text x="163" y="200.5">2</text>
<text x="182.3" y="202.4">2</text>
<text x="185.9" y="200.5">2</text>
<text x="14.7" y="205">2</text>
<text x="38.8" y="205">2</text>
<text x="68" y="205">2</text>
<text x="139.2" y="207.7" transform="rotate(90 139.2 207.7)">3</text>
<text x="158.3" y="207.7" transform="rotate(90 158.3 207.7)">3</text>
<text x="181.1" y="207.7" transform="rotate(90 181.1 207.7)">3</text>
<text x="13.5" y="210.3" transform="rotate(90 13.5 210.3)">3</text>
<text x="15.2" y="213.8" transform="rotate(90 15.2 213.8)">3</text>
<text x="37.6" y="210.3" transform="rotate(90 37.6 210.3)">3</text>
<text x="39.3" y="213.8" transform="rotate(90 39.3 213.8)">3</text>
<text x="66.8" y="210.3" transform="rotate(90 66.8 210.3)">3</text>
<text x="68.5" y="213.8" transform="rotate(90 68.5 213.8)">3</text>
<text x="140.9" y="211.3" transform="rotate(90 140.9 211.3)">3</text>
<text x="159.9" y="211.3" transform="rotate(90 159.9 211.3)">3</text>
<text x="182.8" y="211.3" transform="rotate(90 182.8 211.3)">3</text>
<text x="10.1" y="243.6" transform="rotate(90 10.1 243.6)">1</text>
<text x="32.9" y="243.6" transform="rotate(90 32.9 243.6)">1</text>
<text x="58.3" y="243.6" transform="rotate(90 58.3 243.6)">1</text>
<text x="81.2" y="243.6" transform="rotate(90 81.2 243.6)">1</text>
<text x="8.4" y="247.1" transform="rotate(90 8.4 247.1)">1</text>
<text x="31.3" y="247.1" transform="rotate(90 31.3 247.1)">1</text>
<text x="56.7" y="247.1" transform="rotate(90 56.7 247.1)">1</text>
<text x="79.5" y="247.1" transform="rotate(90 79.5 247.1)">1</text>
<text x="9.6" y="254.5">2</text>
<text x="13.2" y="252.6">2</text>
<text x="32.5" y="254.5">2</text>
<text x="36" y="252.6">2</text>
<text x="57.9" y="254.5">2</text>
<text x="61.4" y="252.6">2</text>
<text x="80.7" y="254.5">2</text>
<text x="84.3" y="252.6">2</text>
<text x="8.4" y="259.8" transform="rotate(90 8.4 259.8)">3</text>
<text x="10.1" y="263.4" transform="rotate(90 10.1 263.4)">3</text>
<text x="31.3" y="259.8" transform="rotate(90 31.3 259.8)">3</text>
<text x="32.9" y="263.4" transform="rotate(90 32.9 263.4)">3</text>
<text x="56.7" y="259.8" transform="rotate(90 56.7 259.8)">3</text>
<text x="58.3" y="263.4" transform="rotate(90 58.3 263.4)">3</text>
<text x="79.5" y="259.8" transform="rotate(90 79.5 259.8)">3</text>
<text x="81.2" y="263.4" transform="rotate(90 81.2 263.4)">3</text>
</g>
<g font-size="1.8" fill="#000080">
<text x="347" y="16.4">1</text>
<text x="378.6" y="16.4">28</text>
<text x="346.7" y="18.9">2</text>
<text x="346.7" y="21.5">3</text>
<text x="378.6" y="21.5">26</text>
<text x="378.6" y="18.9">27</text>
<text x="193.5" y="26.6">1</text>
<text x="193.5" y="29.1">2</text>
<text x="214.3" y="26.6">8</text>
<text x="214.3" y="29.1">7</text>
<text x="346.7" y="24">4</text>
<text x="346.7" y="26.6">5</text>
<text x="346.7" y="29.1">6</text>
<text x="378.4" y="24">25</text>
<text x="378.6" y="26.6">24</text>
<text x="378.6" y="29.1">23</text>
<text x="193.5" y="31.6">3</text>
<text x="193.5" y="34.2">4</text>
<text x="378.6" y="31.6">22</text>
<text x="378.6" y="34.2">21</text>
<text x="193.5" y="36.7">5</text>
<text x="193.5" y="39.3">6</text>
<text x="346.7" y="41.5">7</text>
<text x="378.4" y="39.3">20</text>
<text x="378.6" y="41.8">19</text>
<text x="346.7" y="44.3">8</text>
<text x="346.7" y="46.9">9</text>
<text x="378.4" y="44.3">18</text>
<text x="378.4" y="46.9">17</text>
<text x="345.9" y="52">11</text>
<text x="346.2" y="49.4">10</text>
<text x="378.4" y="49.4">16</text>
<text x="378.4" y="52">15</text>
<text x="345.9" y="54.5">12</text>
<text x="378.4" y="54.5">14</text>
<text x="378.4" y="57">13</text>
<text x="340.7" y="96">3</text>
<text x="364.5" y="96">2</text>
<text x="345.7" y="97">Vin</text>
<text x="351" y="99.8">ADJ</text>
<text x="356.1" y="97.2">Vout</text>
<text x="366.1" y="101.6">4</text>
<text x="352.5" y="106.3" transform="rotate(-90 352.5 106.3)">1</text>
<text x="259.3" y="233.3">4</text>
<text x="262.9" y="230.3">SW1</text>
<text x="270.5" y="233.3">3</text>
<text x="259.3" y="238.4">1</text>
<text x="270.5" y="238.4">2</text>
</g>
<g font-size="1.8" fill="#800080">
<text x="266.7" y="22.5">RF24L01</text>
<text x="268" y="27.6">GND</text>
<text x="276.9" y="27.6">VCC</text>
<text x="268" y="30.1">CE</text>
<text x="268" y="32.7">SCK</text>
<text x="268" y="35.2">MISO</text>
<text x="275.6" y="32.7">MOSI</text>
<text x="276.9" y="30.1">CSN</text>
<text x="276.9" y="35.2">IRQ</text>
</g>
<g font-size="1.4" fill="#000080">
<text x="139.4" y="19.9" transform="rotate(-90 139.4 19.9)">3</text>
<text x="117.9" y="25.6">1K</text>
<text x="121.9" y="25.1">R36</text>
<text x="128.3" y="27.6">1</text>
<text x="139.4" y="34.3" transform="rotate(-90 139.4 34.3)">2</text>
<text x="79.7" y="75.2" transform="rotate(-90 79.7 75.2)">D5</text>
<text x="84.7" y="83.4" transform="rotate(-90 84.7 83.4)">3</text>
<text x="56.9" y="89.1">1K</text>
<text x="66" y="88.6">R41</text>
<text x="55.6" y="95.7">1K</text>
<text x="73.7" y="91.1">1</text>
<text x="41.9" y="97.5">R40</text>
<text x="42.2" y="100.8">100</text>
<text x="55.9" y="100">R42</text>
<text x="84.7" y="97.8" transform="rotate(-90 84.7 97.8)">2</text>
<text x="45.3" y="104.1" transform="rotate(-90 45.3 104.1)">1</text>
<text x="382.9" y="105.1">C1</text>
<text x="398.1" y="105.1">C2</text>
<text x="42.7" y="113.7" transform="rotate(-90 42.7 113.7)">2</text>
<text x="92.4" y="118.4" transform="rotate(-90 92.4 118.4)">D6</text>
<text x="97.4" y="130.4" transform="rotate(-90 97.4 130.4)">3</text>
<text x="69.6" y="136.1">1K</text>
<text x="78.7" y="135.5">R39</text>
<text x="86.4" y="138.1">1</text>
<text x="53.3" y="144.5">R37</text>
<text x="54.9" y="147.8">100</text>
<text x="68.6" y="144.4">R38</text>
<text x="69.6" y="147.8">1K</text>
<text x="97.4" y="144.8" transform="rotate(-90 97.4 144.8)">2</text>
<text x="58" y="151.1" transform="rotate(-90 58 151.1)">1</text>
<text x="55.4" y="160.7" transform="rotate(-90 55.4 160.7)">2</text>
<text x="383.4" y="232.9">1K</text>
<text x="383.5" y="230.9">R32</text>
<text x="403.7" y="232.9">1K</text>
<text x="403.9" y="229.6">R31</text>
<text x="87.4" y="236.4">5K</text>
<text x="92.7" y="235.9">R35</text>
<text x="378" y="238.8" transform="rotate(-90 378 238.8)">1</text>
<text x="398.3" y="238.8" transform="rotate(-90 398.3 238.8)">1</text>
<text x="110.5" y="246.1">R34</text>
<text x="110.7" y="248.1">10K</text>
<text x="375.5" y="248.4" transform="rotate(-90 375.5 248.4)">2</text>
<text x="395.8" y="248.4" transform="rotate(-90 395.8 248.4)">2</text>
</g>
<g font-size="1.4">
<text x="269.2" y="27.1">1</text>
<text x="269.2" y="29.6">3</text>
<text x="281.1" y="27.1">2</text>
<text x="281.1" y="29.6">4</text>
<text x="269.2" y="32.1">5</text>
<text x="269.2" y="34.7">7</text>
<text x="281.1" y="32.1">6</text>
<text x="281.1" y="34.7">8</text>
<text x="245.1" y="99.5">1</text>
<text x="245.1" y="102">3</text>
<text x="257" y="99.5">2</text>
<text x="257" y="102">4</text>
<text x="245.1" y="104.5">5</text>
<text x="245.1" y="107.1">7</text>
<text x="257" y="104.5">6</text>
<text x="257" y="107.1">8</text>
</g>
<g font-size="1.4" fill="#008080">
<text x="84.7" y="68.2" transform="rotate(-90 84.7 68.2)">2</text>
<text x="84.7" y="80" transform="rotate(-90 84.7 80)">1</text>
<text x="97.4" y="111.3" transform="rotate(-90 97.4 111.3)">2</text>
<text x="97.4" y="123.2" transform="rotate(-90 97.4 123.2)">1</text>
</g>
</svg>
